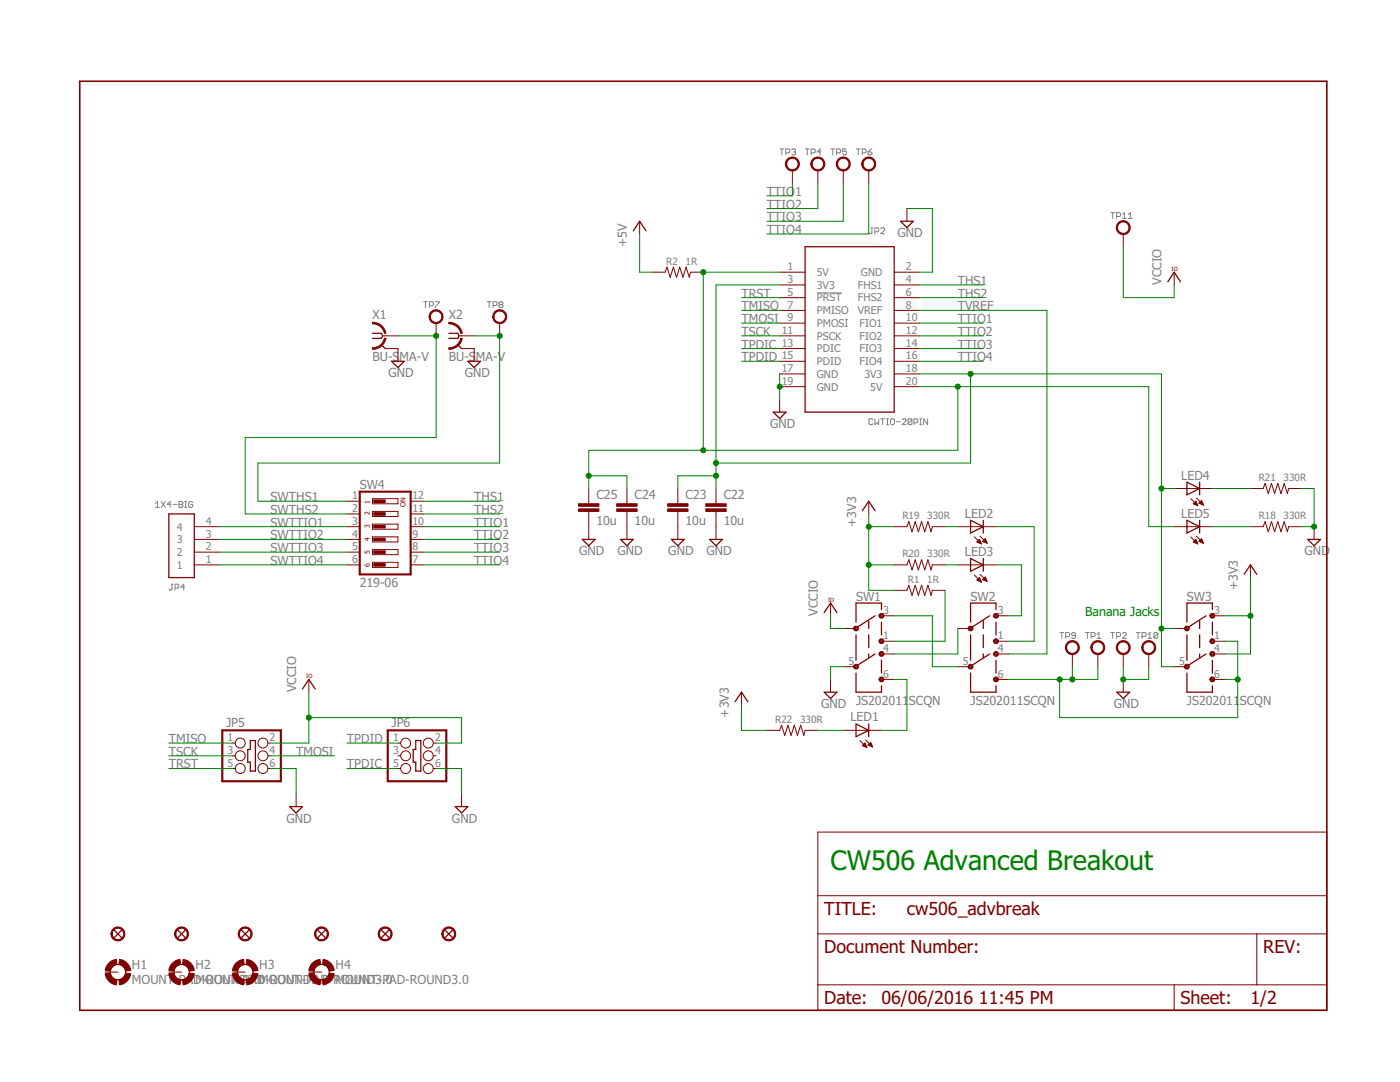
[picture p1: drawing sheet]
<svg xmlns="http://www.w3.org/2000/svg" width="279mm" height="216mm" viewBox="0 0 279 216" stroke-linecap="round" stroke-linejoin="round" font-family="sans-serif">
<g fill="none" stroke="#808080" stroke-width=".2">
<path d="M155.6 29.7h.8M156 29.7v1.2M156.8 30.5h.6l.2-.2v-.4l-.2-.2h-.6v1.2M158 29.9l.2-.2h.4l.2 .2-.2 .4M158.4 30.3h.2M158.6 30.3l.2 .2-.2 .4h-.4l-.2-.2M160.7 29.7h.8M161.1 29.7v1.2M161.9 30.5h.6l.2-.2v-.4l-.2-.2h-.6v1.2M163.9 30.3h-.8l.6-.6v1.2M165.8 29.7h.8M166.2 29.7v1.2"/>
<path d="M167 30.5h.6l.1-.2v-.4l-.1-.2h-.6v1.2M168.9 29.7h-.8v.6l.4-.2 .4 .2v.4l-.2 .2h-.4l-.2-.2M170.9 29.7h.8M171.3 29.7v1.2M172.1 30.5h.5l.2-.2v-.4l-.2-.2h-.5v1.2M173.2 30.3h.6l.2 .4-.2 .2h-.4l-.2-.2zM174 29.7l-.8 .6M163 58.4h5M173.8 45.5h.4M174 45.5v.9l-.2 .2-.4-.2M174.6 46.2h.6l.2-.1v-.4l-.2-.2h-.6v1.1M175.8 45.7l.2-.2h.3l.3 .2v.2l-.8 .7h.8"/>
<path d="M221.7 42.4h.8M222.1 42.4v1.2M222.8 43.2h.6l.2-.2v-.4l-.2-.2h-.6v1.2M224 42.8l.4-.4v1.2M224 43.6h.8M225.2 43.6h.8M225.2 42.8l.4-.4v1.2M84.5 60.2h.8M84.9 60.2v1.2M85.7 61h.6l.2-.2v-.4l-.2-.2h-.6v1.2M86.9 60.2h.8v.2l-.8 .8v.2M97.2 60.2h.8"/>
<path d="M97.6 60.2v1.2M98.4 61h.6l.2-.2v-.4l-.2-.2h-.6v1.2M99.8 60.8l-.2-.2 .2-.4h.4l.2 .2-.2 .4M99.8 60.8l-.2 .2 .2 .4h.4l.2-.2-.2-.4M99.8 60.8h.4M174.2 83.8l-.2-.2h-.4l-.2 .2v.7l.2 .2h.4l.2-.2M174.6 83.6v1.1l.4-.4 .4 .4v-1.1M175.8 83.6h.8M176.1 83.6v1.1M176.9 83.6h.4M176.9 84.7h.4M177.1 83.6v1.1"/>
<path d="M177.9 83.6h.4l.2 .2v.7l-.2 .2h-.4l-.2-.2v-.7zM178.9 84.1h.8M180 83.8l.3-.2h.3l.2 .2v.1l-.8 .8h.8M182 83.8l-.2-.2h-.4l-.2 .2v.7M182 83.8v.7l-.2 .2h-.4l-.2-.2M182 83.8l-.8 .7M182.4 84.3h.6l.2-.2v-.3l-.2-.2h-.6v1.1M183.6 83.6h.4M183.6 84.7h.4M183.7 83.6v1.1M185.1 83.6v1.1l-.8-1.1v1.1M31 100.5l.4-.4v1.1"/>
<path d="M31 101.2h.8M32.2 100.1l.8 1.1M33 100.1l-.8 1.1M34.1 100.6h-.7l.6-.5v1.1M34.1 116.6h.4M34.3 116.6v.9l-.2 .3-.4-.3M34.5 100.6h.8M34.9 117.3h.6l.2-.1v-.4l-.2-.2h-.6v1.2M35.7 100.1h.6l.2 .2-.2 .3 .2 .4-.2 .2h-.6zM35.7 100.6h.6M36.9 101.2h.4M36.9 100.1h.4"/>
<path d="M36.9 117.2h-.8l.6-.6v1.2M37.1 100.1v1.1M38.4 100.3l-.2-.2h-.4l-.1 .2v.7l.1 .2h.4l.2-.2v-.4h-.4M211.5 126.2h.8M211.9 126.2v1.2M212.7 127h.6l.2-.2v-.4l-.2-.2h-.6v1.2M214.6 126.8h-.5l-.2-.2 .2-.4h.3l.2 .2v.8l-.2 .2h-.3l-.2-.2M216.6 126.2h.8M217 126.2v1.2M217.8 127h.6l.1-.2v-.4l-.1-.2h-.6v1.2M218.9 126.6l.4-.4v1.2M218.9 127.4h.8"/>
<path d="M221.7 126.2h.8M222.1 126.2v1.2M222.8 127h.6l.2-.2v-.4l-.2-.2h-.6v1.2M224 126.4l.2-.2h.4l.2 .2v.2l-.8 .8h.8M226.8 126.2h.7M227.1 126.2v1.2M227.9 127h.6l.2-.2v-.4l-.2-.2h-.6v1.2M229.1 127.4h.8M229.1 126.6l.4-.4v1.2M231.1 126.4l-.3-.2h-.3l-.2 .2v.8M231.1 126.4v.8l-.3 .2h-.3l-.2-.2M231.1 126.4l-.8 .8"/>
</g>
<path d="M15.9 16.2h248.9v185.4h-248.9z" fill="none" stroke="#800000" stroke-width=".32"/>
<g fill="none" stroke="#800000" stroke-width=".2">
<path d="M158.1 34v2.5M163.2 34v2.5M168.3 34v2.5M173.4 34v2.5M127.7 44.2v2.5M130.2 54.3h2.5l.4-1 .7 2 .6-2 .6 2 .7-2 .6 2 .6-2 .7 2 .2-1h2.6M155.6 54.3h5.1M155.6 56.9h5.1M155.6 59.4h5.1M178.5 54.3h5M178.5 56.9h5M178.5 59.4h5"/>
<path d="M181 41.6v2.6M224.2 46.7v2.5M234.3 54.3v2.6M76.4 67h3M76.9 69.6h2.5v2.5M87 64.5v2.5M91.6 67h3M92.1 69.6h2.5v2.5M99.7 64.5v2.5M155.6 61.9h5.1M155.6 64.5h5.1M155.6 67h5.1"/>
<path d="M155.6 69.6h5.1M155.6 72.1h5.1M155.6 74.6h5.1M155.6 77.2h5.1M155.6 79.7v2.5M178.5 61.9h5M178.5 64.5h5M178.5 67h5M178.5 69.6h5M178.5 72.1h5M178.5 74.6h5M178.5 77.2h5"/>
<path d="M74.3 99.5h5.1v1h-5.1zM117.5 97.5v3M125.1 97.5v3M135.3 97.5v3M142.9 97.5v3M234.3 97.5h7.7M237.6 99.5l1.4 1.4M238.8 99.4l1.4 1.4M239.8 99.9h.1M239.8 99.9l-.5 .5M239.8 99.9l.4 .9M249.6 97.5h2.5l.4-1 .6 2 .6-2 .7 2 .6-2 .7 2 .6-2 .6 2 .3-1h2.5"/>
<path d="M38.8 105.1h5.1M38.8 107.6h5.1M38.8 112.7h5.1M38.8 110.2h5.1M69.3 105.1h2.5M69.3 107.6h2.5M69.3 112.7h2.5M69.3 110.2h2.5M69.3 102.6h2.5M69.3 100h2.5M74.3 107.1h5.1v1h-5.1zM74.3 102h5.1v1.1h-5.1z"/>
<path d="M74.3 104.6h5.1v1h-5.1zM74.3 109.7h5.1v1h-5.1zM74.3 112.2h5.1v1h-5.1zM82 105.1h2.5M82 107.6h2.5M82 112.7h2.5M82 110.2h2.5M82 102.6h2.5M82 100h2.5M117.5 102v5.6M125.1 102v5.6M135.3 102v5.6"/>
<path d="M142.9 102v5.6M173.4 100v2.6M178.5 105.1h2.5l.4-1 .6 2 .6-2 .7 2 .6-2 .7 2 .6-2 .6 2 .3-1h2.5M178.5 112.7h2.5l.4-1 .6 2 .6-2 .7 2 .6-2 .7 2 .6-2 .6 2 .3-1h2.5M178.5 117.8h2.5l.4-1 .6 2 .6-2 .7 2 .6-2 .7 2 .6-2 .6 2 .3-1h2.5M191.2 105.1h7.6M191.2 112.7h7.6M194.5 107.1l1.4 1.4M194.5 114.7l1.4 1.4M195 108.1l.9 .4M195 108.1l.5-.5 .4 .9M195 115.8l.5-.5 .4 .8z"/>
<path d="M195 108.1h.7M195 115.7h.7M195.1 108h.5M195.1 115.8h.6M195.1 115.6h.5M195.2 108.2h.5M195.2 107.9h.4M195.3 115.5h.3M195.3 107.8h.2M195.4 115.4h.1M195.4 116h.4M195.5 108.4h.3"/>
<path d="M195.6 107l1.4 1.4M195.6 114.6l1.4 1.4M195.7 116.1h.1M195.7 108.5h.1M196.1 115.6l.5-.5 .4 .9zM196.1 108h.7M196.2 115.6h.6M196.3 107.9h.5M196.3 115.7h.6M196.3 115.5h.5M196.3 108.1h.6M196.4 107.8h.3"/>
<path d="M196.4 115.4h.3M196.5 107.6h.2M196.5 115.2h.2M196.6 115.8h.3M196.6 108.2h.3M196.6 107.5l-.5 .5 .9 .4M196.6 107.5l.4 .9M196.6 107.5h.1M196.8 116h.2M196.9 108.4h.1M234.3 105.1h7.7M237.6 107.1l1.4 1.4"/>
<path d="M238.1 100.5h.8M238.1 100.5l.9 .4M238.1 108.1l.6-.5 .3 .9zM238.2 108.1h.6M238.3 100.4h.5M238.3 108h.5M238.4 108.2h.5M238.4 100.3h.4M238.4 107.9h.3M238.4 100.6h.5M238.5 100.2h.2M238.5 107.8h.2"/>
<path d="M238.6 108.4h.4M238.6 100h.1M238.7 100l-.6 .5M238.7 100l.3 .9M238.7 100.8h.3M238.8 107l1.4 1.4M238.9 108.5h.1M239 100.9h.1M239.3 100.4h.7M239.3 100.4l.9 .4M239.3 108h.7M239.4 100.3h.5"/>
<path d="M239.4 107.9h.5M239.5 108.1h.6M239.5 100.2h.4M239.5 107.8h.4M239.5 100.5h.6M239.6 100h.2M239.7 107.6h.1M239.8 107.5h.1M239.8 108.2h.3M239.8 107.5l-.5 .5 .9 .4M239.8 107.5l.4 .9M239.8 100.6h.3"/>
<path d="M240.1 108.4h.1M240.1 100.8h.1M249.6 112.7v2.6M249.6 105.1h2.5l.4-1 .6 2 .6-2 .7 2 .6-2 .7 2 .6-2 .6 2 .3-1h2.5M262.3 105.1v2.5M61.6 135.6v2.5M148 138.1v2.6M165.8 120.3v2.6M165.8 135.6v2.5M168.3 125.4h2.5M168.3 133h2.5M175.9 122.9h2.6"/>
<path d="M175.9 128h2.6M175.9 135.6h2.6M175.9 130.5h2.6M191.2 125.4h2.5M191.2 133h2.5M198.8 122.9h2.5M198.8 128h2.5M198.8 135.6h2.5M198.8 130.5h2.5M214 130.5v2.5M219.1 130.5v2.5M224.2 130.5v2.5"/>
<path d="M224.2 135.6v2.5M229.3 130.5v2.5M234.3 125.4h2.6M234.3 133h2.6M242 122.9h2.5M242 128h2.5M242 135.6h2.5M242 130.5h2.5M46.4 148.3h.5M46.4 150.8h.5M46.4 153.4h.5M53.4 148.3h.6"/>
<path d="M53.4 150.8h.6M53.4 153.4h.6M59.1 158.4v2.6M79.4 148.3h.6M79.4 150.8h.6M79.4 153.4h.6M86.5 148.3h.5M86.5 150.8h.5M86.5 153.4h.5M92.1 158.4v2.6M153.1 145.7h2.5l.4-1 .6 2 .6-2 .7 2 .6-2 .7 2 .6-2 .6 2 .3-1h2.5M168.3 145.7h7.6"/>
<path d="M171.6 147.8l1.4 1.4M172.1 148.8l.9 .4M172.1 148.8h.7M172.2 148.6h.6M172.4 148.9h.5M172.4 148.5h.3M172.5 148.4h.2M172.6 148.3h.1M172.6 148.3l-.5 .5M172.6 148.3l.4 .9M172.6 149h.3M172.7 147.6l1.4 1.4"/>
<path d="M172.9 149.1h.1M173.2 148.6h.8M173.2 148.7l.9 .3M173.2 148.7l.6-.6 .3 .9M173.4 148.5h.5M173.5 148.4h.4M173.5 148.8h.5M173.6 148.3h.2M173.7 148.2h.1M173.8 148.9h.3M174.1 149h.1M163.2 166h101.6v35.6h-101.6z"/>
<path d="M163.2 178.7h101.6M21 194h2.5M33.7 194h2.5M46.4 194h2.5M61.6 194h2.6M163.2 186.4h101.6M163.2 196.5h101.6M234.3 196.5v5.1M250.8 186.4v10.1"/>
<circle cx="47.9" cy="150.8" r=".99"/>
<circle cx="47.9" cy="153.4" r=".99"/>
<circle cx="47.9" cy="148.3" r=".99"/>
<circle cx="52.5" cy="150.8" r=".99"/>
<circle cx="52.5" cy="148.3" r=".99"/>
<circle cx="52.5" cy="153.4" r=".99"/>
<circle cx="81" cy="150.8" r=".99"/>
<circle cx="81" cy="148.3" r=".99"/>
<circle cx="81" cy="153.4" r=".99"/>
<circle cx="85.5" cy="148.3" r=".99"/>
<circle cx="85.5" cy="150.8" r=".99"/>
<circle cx="85.5" cy="153.4" r=".99"/>
<circle cx="23.5" cy="194" r="1.52"/>
<circle cx="36.2" cy="194" r="1.52"/>
<circle cx="48.9" cy="194" r="1.52"/>
<circle cx="64.2" cy="194" r="1.52"/>
</g>
<g fill="#800000" stroke="#800000" stroke-width=".2">
<path d="M23.9 191.4a2.59 2.59 0 0 1 2.2 2.3l-1 .1-.5-.9-.9-.5z" fill-rule="evenodd"/>
<path d="M21.6 192.3l.6-.5 1-.4 .1 1-.8 .5-.5 .9-1-.1 .1-.7z" fill-rule="evenodd"/>
<path d="M21 194.3l1-.1 .2 .6a1.4 1.4 0 0 0 1.1 .7l-.1 1a2.52 2.52 0 0 1-2.2-2.2z" fill-rule="evenodd"/>
<path d="M23.7 195.5a1.51 1.51 0 0 0 1.4-1.3l1 .1a2.59 2.59 0 0 1-2.2 2.2z" fill-rule="evenodd"/>
<path d="M36.6 191.4a2.59 2.59 0 0 1 2.2 2.3l-1 .1-.5-.9-.9-.5z" fill-rule="evenodd"/>
<path d="M34.3 192.3l.6-.5 1-.4 .1 1-.6 .3a1.4 1.4 0 0 0-.7 1.1l-1-.1 .1-.7z" fill-rule="evenodd"/>
<path d="M33.7 194.3l1-.1a1.46 1.46 0 0 0 1.3 1.3l-.1 1a2.52 2.52 0 0 1-2.2-2.2z" fill-rule="evenodd"/>
<path d="M36.4 195.5a1.51 1.51 0 0 0 1.4-1.3l1 .1a2.59 2.59 0 0 1-2.2 2.2z" fill-rule="evenodd"/>
<path d="M49.3 191.4a2.59 2.59 0 0 1 2.2 2.3l-1 .1-.5-.9-.9-.5z" fill-rule="evenodd"/>
<path d="M47 192.3l.6-.5 1-.4 .1 1-.6 .3a1.4 1.4 0 0 0-.7 1.1l-1-.1 .1-.7z" fill-rule="evenodd"/>
<path d="M46.4 194.3l1-.1a1.46 1.46 0 0 0 1.3 1.3l-.1 1a2.48 2.48 0 0 1-2.2-2.2z" fill-rule="evenodd"/>
<path d="M49.1 195.5a1.51 1.51 0 0 0 1.4-1.3l1 .1a2.59 2.59 0 0 1-2.2 2.2z" fill-rule="evenodd"/>
<path d="M64.5 191.4a2.54 2.54 0 0 1 2.2 2.3l-1 .1-.4-.9-.9-.5z" fill-rule="evenodd"/>
<path d="M62.2 192.3l.7-.5 1-.4 .1 1-.6 .3a1.4 1.4 0 0 0-.7 1.1l-1.1-.1 .2-.7z" fill-rule="evenodd"/>
<path d="M61.6 194.3l1.1-.1a1.46 1.46 0 0 0 1.3 1.3l-.1 1a2.48 2.48 0 0 1-2.3-2.2z" fill-rule="evenodd"/>
<path d="M64.4 195.5a1.51 1.51 0 0 0 1.3-1.3l1 .1a2.53 2.53 0 0 1-2.2 2.2z" fill-rule="evenodd"/>
<path d="M170.5 125a.49 .49 0 0 1 .8 .2 .49 .49 0 0 1-.4 .7 .49 .49 0 0 1-.6-.5h.3a.24 .24 0 0 1 .3-.2 .24 .24 0 0 1 .1 .4 .24 .24 0 0 1-.4-.1l-.3-.1z" fill-rule="evenodd"/>
<path d="M175.6 122.5a.49 .49 0 0 1 .8 .2 .49 .49 0 0 1-.4 .7 .49 .49 0 0 1-.6-.5h.3a.24 .24 0 0 1 .3-.2 .24 .24 0 0 1 .1 .3 .24 .24 0 0 1-.4 0l-.3-.1z" fill-rule="evenodd"/>
<path d="M175.6 127.6a.49 .49 0 0 1 .8 .2 .49 .49 0 0 1-.4 .6 .49 .49 0 0 1-.6-.4h.3a.24 .24 0 0 1 .3-.3 .24 .24 0 0 1 .1 .4 .24 .24 0 0 1-.4 0l-.3-.1z" fill-rule="evenodd"/>
<path d="M175.6 130.1a.49 .49 0 0 1 .8 .2 .49 .49 0 0 1-.4 .7 .49 .49 0 0 1-.6-.5h.3a.24 .24 0 0 1 .3-.2 .24 .24 0 0 1 .1 .4 .24 .24 0 0 1-.4-.1l-.3-.1z" fill-rule="evenodd"/>
<path d="M175.6 135.2a.49 .49 0 0 1 .8 .2 .49 .49 0 0 1-.4 .7 .49 .49 0 0 1-.6-.5h.3a.24 .24 0 0 1 .3-.2 .24 .24 0 0 1 .1 .3 .24 .24 0 0 1-.4 0l-.3-.1z" fill-rule="evenodd"/>
<path d="M170.5 132.7a.49 .49 0 0 1 .8 .1 .49 .49 0 0 1-.4 .7 .49 .49 0 0 1-.6-.5h.3a.24 .24 0 0 1 .3-.2 .24 .24 0 0 1 .1 .4 .24 .24 0 0 1-.4-.1l-.3-.1z" fill-rule="evenodd"/>
<path d="M193.4 125a.49 .49 0 0 1 .7 .2 .49 .49 0 0 1-.3 .7 .49 .49 0 0 1-.6-.5h.3a.24 .24 0 0 1 .3-.2 .24 .24 0 0 1 .1 .4 .24 .24 0 0 1-.4-.1l-.3-.1z" fill-rule="evenodd"/>
<path d="M198.5 122.5a.49 .49 0 0 1 .7 .1 .49 .49 0 0 1-.3 .7 .49 .49 0 0 1-.6-.4h.2a.24 .24 0 0 1 .4-.2 .24 .24 0 0 1 0 .3 .24 .24 0 0 1-.3 0l-.3-.1z" fill-rule="evenodd"/>
<path d="M198.5 127.6a.49 .49 0 0 1 .7 .1 .49 .49 0 0 1-.3 .7 .49 .49 0 0 1-.6-.4h.2a.25 .25 0 0 1 .4-.3 .24 .24 0 0 1 0 .4 .24 .24 0 0 1-.3 0l-.3-.1z" fill-rule="evenodd"/>
<path d="M198.5 130.1a.49 .49 0 0 1 .7 .2 .49 .49 0 0 1-.3 .7 .49 .49 0 0 1-.6-.5h.2a.24 .24 0 0 1 .4-.2 .24 .24 0 0 1 0 .4 .24 .24 0 0 1-.3-.1l-.3-.1z" fill-rule="evenodd"/>
<path d="M198.5 135.2a.49 .49 0 0 1 .7 .1 .49 .49 0 0 1-.3 .7 .49 .49 0 0 1-.6-.4h.2a.24 .24 0 0 1 .4-.2 .24 .24 0 0 1 0 .3 .24 .24 0 0 1-.3 0l-.3-.1z" fill-rule="evenodd"/>
<path d="M193.4 132.7a.49 .49 0 0 1 .7 .1 .49 .49 0 0 1-.3 .7 .49 .49 0 0 1-.6-.5h.3a.24 .24 0 0 1 .3-.2 .24 .24 0 0 1 .1 .4 .24 .24 0 0 1-.4-.1l-.3-.1z" fill-rule="evenodd"/>
<path d="M218.1 128.3a1.39 1.39 0 0 1 2.2 .2 1.39 1.39 0 0 1-.8 2.1 1.39 1.39 0 0 1-1.8-1.4h.3a1.14 1.14 0 0 1 1.6-.9 1.14 1.14 0 0 1 .2 1.9 1.14 1.14 0 0 1-1.8-.7v-.3h-.3z" fill-rule="evenodd"/>
<path d="M223.2 128.3a1.39 1.39 0 0 1 2.2 .2 1.39 1.39 0 0 1-.9 2.1 1.39 1.39 0 0 1-1.7-1.4h.2a1.14 1.14 0 0 1 1.7-.9 1.14 1.14 0 0 1 .2 1.9 1.14 1.14 0 0 1-1.8-.7l-.1-.3h-.2z" fill-rule="evenodd"/>
<path d="M236.6 125a.48 .48 0 0 1 .7 .2 .48 .48 0 0 1-.3 .7 .48 .48 0 0 1-.6-.5h.2a.23 .23 0 0 1 .4-.2 .23 .23 0 0 1 0 .4 .23 .23 0 0 1-.3-.1l-.3-.1z" fill-rule="evenodd"/>
<path d="M241.6 122.5a.48 .48 0 0 1 .8 .1 .48 .48 0 0 1-.3 .7 .48 .48 0 0 1-.6-.4h.2a.23 .23 0 0 1 .3-.2 .23 .23 0 0 1 .1 .3 .23 .23 0 0 1-.4 0l-.2-.1z" fill-rule="evenodd"/>
<path d="M241.6 127.6a.48 .48 0 0 1 .8 .1 .48 .48 0 0 1-.3 .7 .48 .48 0 0 1-.6-.4h.2a.23 .23 0 0 1 .3-.2 .23 .23 0 0 1 .1 .3 .23 .23 0 0 1-.4 0l-.2-.1z" fill-rule="evenodd"/>
<path d="M241.6 130.1a.48 .48 0 0 1 .8 .2 .48 .48 0 0 1-.3 .6 .48 .48 0 0 1-.6-.4h.2a.23 .23 0 0 1 .3-.2 .23 .23 0 0 1 .1 .4 .23 .23 0 0 1-.4-.1l-.2-.1z" fill-rule="evenodd"/>
<path d="M241.6 135.2a.48 .48 0 0 1 .8 .1 .48 .48 0 0 1-.3 .7 .48 .48 0 0 1-.6-.4h.2a.23 .23 0 0 1 .3-.2 .23 .23 0 0 1 .1 .3 .23 .23 0 0 1-.4 0l-.2-.1z" fill-rule="evenodd"/>
<path d="M236.6 132.7a.48 .48 0 0 1 .7 .1 .48 .48 0 0 1-.3 .7 .48 .48 0 0 1-.6-.5h.2a.23 .23 0 0 1 .4-.2 .23 .23 0 0 1 0 .4 .23 .23 0 0 1-.3-.1l-.3-.1z" fill-rule="evenodd"/>
<path d="M157.1 31.8a1.39 1.39 0 0 1 2.2 .2 1.39 1.39 0 0 1-.8 2.1 1.39 1.39 0 0 1-1.8-1.4h.3a1.15 1.15 0 0 1 1.6-1.1 1.15 1.15 0 0 1 .3 2 1.15 1.15 0 0 1-1.9-.6v-.3h-.3z" fill-rule="evenodd"/>
<path d="M162.2 31.8a1.39 1.39 0 0 1 2.2 .2 1.39 1.39 0 0 1-.8 2.1 1.39 1.39 0 0 1-1.8-1.4h.3a1.15 1.15 0 0 1 1.6-1.1 1.15 1.15 0 0 1 .3 2 1.15 1.15 0 0 1-1.9-.6v-.3h-.3z" fill-rule="evenodd"/>
<path d="M167.3 31.8a1.39 1.39 0 0 1 2.2 .2 1.39 1.39 0 0 1-.8 2.1 1.39 1.39 0 0 1-1.8-1.4h.3a1.15 1.15 0 0 1 1.6-1.1 1.15 1.15 0 0 1 .3 2 1.15 1.15 0 0 1-1.9-.6v-.3h-.3z" fill-rule="evenodd"/>
<path d="M172.4 31.8a1.39 1.39 0 0 1 2.2 .2 1.39 1.39 0 0 1-.9 2.1 1.39 1.39 0 0 1-1.7-1.4h.2a1.15 1.15 0 0 1 1.6-1.1 1.15 1.15 0 0 1 .3 2 1.15 1.15 0 0 1-1.8-.6l-.1-.3h-.2z" fill-rule="evenodd"/>
<path d="M86 62.2a1.4 1.4 0 0 1 2.2 .2 1.4 1.4 0 0 1-.8 2.1 1.4 1.4 0 0 1-1.8-1.3h.3a1.14 1.14 0 0 1 1.7-1 1.14 1.14 0 0 1 .1 2 1.14 1.14 0 0 1-1.8-.7v-.3h-.3z" fill-rule="evenodd"/>
<path d="M98.7 62.2a1.4 1.4 0 0 1 2.2 .3 1.4 1.4 0 0 1-.8 2 1.4 1.4 0 0 1-1.8-1.3h.3a1.15 1.15 0 0 1 1.6-1.1 1.15 1.15 0 0 1 .3 1.9 1.15 1.15 0 0 1-1.9-.5v-.3h-.3z" fill-rule="evenodd"/>
<path d="M213 128.3a1.39 1.39 0 0 1 2.2 .2 1.39 1.39 0 0 1-.8 2.1 1.39 1.39 0 0 1-1.8-1.4h.3a1.14 1.14 0 0 1 1.6-.9 1.14 1.14 0 0 1 .2 1.9 1.14 1.14 0 0 1-1.8-.7v-.3h-.3z" fill-rule="evenodd"/>
<path d="M228.2 128.3a1.39 1.39 0 0 1 2.2 .2 1.39 1.39 0 0 1-.8 2.1 1.39 1.39 0 0 1-1.7-1.4h.2a1.14 1.14 0 0 1 1.7-.9 1.14 1.14 0 0 1 .1 1.9 1.14 1.14 0 0 1-1.8-.7v-.3h-.2z" fill-rule="evenodd"/>
<path d="M74.3 64.3a2.67 2.67 0 0 1 2.7 2.2h-.3a2.39 2.39 0 0 0-2.4-1.9z" fill-rule="evenodd"/>
<path d="M74.3 69.4a2.39 2.39 0 0 0 2.4-1.9h.3a2.69 2.69 0 0 1-2.7 2.2z" fill-rule="evenodd"/>
<path d="M89.6 64.3a2.67 2.67 0 0 1 2.7 2.2h-.4a2.35 2.35 0 0 0-2.3-1.9z" fill-rule="evenodd"/>
<path d="M89.6 69.4a2.35 2.35 0 0 0 2.3-1.9h.4a2.69 2.69 0 0 1-2.7 2.2z" fill-rule="evenodd"/>
<path d="M223.2 44.5a1.39 1.39 0 0 1 2.2 .2 1.39 1.39 0 0 1-.9 2.1 1.39 1.39 0 0 1-1.7-1.4h.2a1.14 1.14 0 0 1 1.7-.9 1.14 1.14 0 0 1 .2 1.9 1.14 1.14 0 0 1-1.8-.7l-.1-.3h-.2z" fill-rule="evenodd"/>
<path d="M22.5 185.4a1.39 1.39 0 0 1 2.2 .2 1.39 1.39 0 0 1-.8 2.1 1.39 1.39 0 0 1-1.8-1.3h.3a1.15 1.15 0 0 1 1.6-1.1 1.15 1.15 0 0 1 .3 1.9 1.15 1.15 0 0 1-1.9-.6v-.2h-.3z" fill-rule="evenodd"/>
<path d="M35.2 185.4a1.39 1.39 0 0 1 2.2 .2 1.39 1.39 0 0 1-.8 2.1 1.39 1.39 0 0 1-1.8-1.3h.3a1.14 1.14 0 0 1 1.6-1.1 1.14 1.14 0 0 1 .3 1.9 1.14 1.14 0 0 1-1.9-.6v-.2h-.3z" fill-rule="evenodd"/>
<path d="M47.9 185.4a1.39 1.39 0 0 1 2.2 .2 1.39 1.39 0 0 1-.8 2.1 1.39 1.39 0 0 1-1.8-1.3h.3a1.14 1.14 0 0 1 1.7-1 1.14 1.14 0 0 1 .1 1.9 1.14 1.14 0 0 1-1.8-.7v-.2h-.3z" fill-rule="evenodd"/>
<path d="M63.2 185.4a1.39 1.39 0 0 1 2.2 .2 1.39 1.39 0 0 1-.9 2.1 1.39 1.39 0 0 1-1.7-1.3h.2a1.14 1.14 0 0 1 1.7-1 1.14 1.14 0 0 1 .2 1.9 1.14 1.14 0 0 1-1.8-.7l-.1-.2h-.2z" fill-rule="evenodd"/>
<path d="M75.8 185.4a1.4 1.4 0 0 1 2.3 .2 1.4 1.4 0 0 1-.8 2.1 1.4 1.4 0 0 1-1.8-1.3h.2a1.14 1.14 0 0 1 1.7-1 1.14 1.14 0 0 1 .2 1.9 1.14 1.14 0 0 1-1.8-.7l-.1-.2h-.2z" fill-rule="evenodd"/>
<path d="M88.5 185.4a1.4 1.4 0 0 1 2.3 .2 1.4 1.4 0 0 1-.8 2.1 1.4 1.4 0 0 1-1.8-1.3h.2a1.14 1.14 0 0 1 1.7-1 1.14 1.14 0 0 1 .2 1.9 1.14 1.14 0 0 1-1.8-.7l-.1-.2h-.2z" fill-rule="evenodd"/>
</g>
<g fill="none" stroke="#800000" stroke-width=".25">
<path d="M126.4 46.1l1.3-1.9 1.2 1.9M160.7 49.2h17.8v33h-17.8zM179.7 44.2h2.6l-1.3 1.2zM233.1 56.2l1.2-1.9 1.3 1.9M74.3 66.5h1.8l.3 .5-.3 .5h-1.8M76.1 68.8l.8 .8M78.1 72.1h2.6l-1.3 1.2zM89.6 66.5h1.8l.2 .5-.2 .5h-1.8M91.4 68.8l.7 .8M93.4 72.1h2.5l-1.3 1.2zM154.3 82.2h2.6l-1.3 1.3zM236.9 96.2l2.5 1.3-2.5 1.2z"/>
<path d="M239.4 96.2v2.5M33.7 102.6h5.1v12.7h-5.1zM116.2 107.6h2.6l-1.3 1.3zM123.8 107.6h2.6l-1.3 1.3zM134 107.6h2.5l-1.2 1.3zM141.6 107.6h2.6l-1.3 1.3zM172.1 101.9l1.3-1.9 1.2 1.9M193.7 103.8l2.5 1.3-2.5 1.3zM193.7 111.4l2.5 1.3-2.5 1.3zM196.2 103.8v2.6M196.2 111.4v2.6M236.9 103.8l2.5 1.3-2.5 1.3z"/>
<path d="M239.4 103.8v2.6M248.3 114.6l1.3-1.9 1.2 1.9M261 107.6h2.5l-1.2 1.3zM60.4 137.5l1.2-1.9 1.3 1.9M164.5 138.1h2.5l-1.2 1.3zM164.5 122.2l1.3-1.9 1.2 1.9M170.8 134.3v3.8h5.1v-1.3M170.8 126.7v5.1M173.4 123.9v1.5M173.4 126.7v2.5M173.4 130.5v.8M174.6 122.9l-3.5 2.3"/>
<path d="M174.6 130.5l-3.5 2.3M175.9 121.6v-1.3h-5.1v3.8M175.9 124.1v2.6M175.9 131.8v2.5M193.7 134.3v3.8h5.1v-1.3M193.7 126.7v5.1M196.2 123.9v1.5M196.2 126.7v2.5M196.2 130.5v.8M197.5 122.9l-3.5 2.3M197.5 130.5l-3.5 2.3M198.8 121.6v-1.3h-5.1v3.8"/>
<path d="M198.8 124.1v2.6M198.8 131.8v2.5M222.9 138.1h2.5l-1.2 1.3zM236.9 134.3v3.8h5.1v-1.3M236.9 126.7v5.1M239.4 123.9v1.5M239.4 126.7v2.5M239.4 130.5v.8M240.7 122.9l-3.6 2.3M240.7 130.5l-3.6 2.3M242 121.6v-1.3h-5.1v3.8M242 124.1v2.6"/>
<path d="M242 131.8v2.5M50 147.8h1v6.1h-1v-1.8h-.6v-2.6h.6zM83 147.8h1v6.1h-1v-1.8h-.5v-2.6h.5zM146.7 140l1.3-1.9 1.2 1.9M170.8 144.5l2.6 1.2-2.6 1.3zM173.4 144.5v2.5M57.8 161h2.6l-1.3 1.2zM90.8 161h2.6l-1.3 1.2zM22.8 185.6l1.5 1.5M24.3 185.6l-1.5 1.5M35.5 185.6l1.5 1.5M37 185.6l-1.5 1.5"/>
<path d="M48.2 185.6l1.5 1.5M49.7 185.6l-1.5 1.5M63.4 185.6l1.5 1.5M64.9 185.6l-1.5 1.5M76.1 185.6l1.5 1.5M77.6 185.6l-1.5 1.5M88.8 185.6l1.5 1.5M90.3 185.6l-1.5 1.5"/>
</g>
<path d="M71.8 98.1h10.2v16.5h-10.2zM44.4 145.7h11.6v10.2h-11.6zM77.4 145.7h11.7v10.2h-11.7z" fill="none" stroke="#800000" stroke-width=".42"/>
<g fill="#800000" stroke="#800000" stroke-width=".2">
<path d="M74.6 99.8h2.3v.5h-2.3z"/>
<path d="M74.6 102.3h2.3v.5h-2.3z"/>
<path d="M74.6 104.8h2.3v.5h-2.3z"/>
<path d="M74.6 107.4h2.3v.5h-2.3z"/>
<path d="M74.6 109.9h2.3v.5h-2.3z"/>
<path d="M74.6 112.5h2.3v.5h-2.3z"/>
<path d="M140.9 101.5h4v.5h-4z"/>
<path d="M140.9 100.5h4v.5h-4z"/>
<path d="M133.2 101.5h4.1v.5h-4.1z"/>
<path d="M133.2 100.5h4.1v.5h-4.1z"/>
<path d="M123.1 101.5h4v.5h-4z"/>
<path d="M123.1 100.5h4v.5h-4z"/>
<path d="M115.5 101.5h4v.5h-4z"/>
<path d="M115.5 100.5h4v.5h-4z"/>
</g>
<g fill="none" stroke="#008000" stroke-width=".2">
<path d="M158.1 36.5v2.6h-5M163.2 36.5v5.1h-10.1M168.3 36.5v7.7h-15.2M173.4 36.5v10.2h-20.3M127.7 46.7v7.6h2.5M148 59.4h7.6M155.6 54.3h-15.2v35.6M155.6 56.9h-12.7v40.6M181 41.6h5.1v12.7h-2.6M183.5 56.9h12.7M183.5 59.4h12.7M224.2 49.2v10.2h10.1v-2.5"/>
<path d="M79.4 67h7.6v20.3h-38.1v15.3h20.4M94.6 67h5.1v25.4h-48.2v7.6h17.8M148 61.9h7.6M148 64.5h7.6M148 67h7.6M148 69.6h7.6M148 72.1h7.6M155.6 74.6v5.1M183.5 77.2h45.8v27.9h5M183.5 74.6h48.3v58.4h2.5M183.5 61.9h25.4v68.6h-7.6M183.5 64.5h12.7"/>
<path d="M183.5 67h12.7M183.5 69.6h12.7M183.5 72.1h12.7M191.2 77.2v12.7h-73.7v7.6M193.7 74.6v17.8h-50.8M117.5 94.9h7.6v2.6M142.9 94.9h-7.6v2.6M231.8 97.5h2.5M242 97.5h7.6M259.7 97.5h2.6v7.6h-2.6M43.9 105.1h25.4M43.9 112.7h25.4"/>
<path d="M43.9 107.6h25.4M43.9 110.2h25.4M84.5 105.1h15.2M84.5 112.7h15.2M84.5 100h15.2M84.5 102.6h15.2M84.5 107.6h15.2M84.5 110.2h15.2M173.4 105.1h5.1M173.4 102.6v15.2h5.1M173.4 112.7h5.1M188.6 105.1h2.6"/>
<path d="M188.6 117.8v10.2h-10.1M188.6 112.7h2.6M198.8 105.1h7.6v22.9h-5.1M198.8 112.7h5.1v10.2h-2.6M242 105.1h7.6M249.6 115.3v15.2h-5.1M61.6 138.1v10.2h-7.6M165.8 122.9v2.5h2.5M168.3 133h-2.5v2.6M178.5 135.6h2.5v10.1h-5.1M178.5 122.9h7.6v10.1h5.1M191.2 125.4v5.1h-12.7"/>
<path d="M214 133v2.6M219.1 133v2.6h-17.8M224.2 133v2.6h5.1v-2.6M231.8 125.4h2.5M244.5 135.6h2.5M244.5 122.9h5.1M244.5 128h2.5v15.2h-35.5v-7.6M33.7 153.4h12.7M33.7 148.3h12.7M33.7 150.8h12.7M54 153.4h5.1v5M54 150.8h12.7"/>
<path d="M61.6 143.2h30.5v5.1h-5.1M69.3 153.4h10.1M69.3 148.3h10.1M87 153.4h5.1v5M148 140.7v5h5.1M163.2 145.7h5.1"/>
</g>
<g fill="#008000" stroke="#008000" stroke-width=".2">
<circle cx="224.2" cy="135.6" r=".51"/>
<circle cx="155.6" cy="77.2" r=".51"/>
<circle cx="262.3" cy="105.1" r=".51"/>
<circle cx="247" cy="135.6" r=".51"/>
<circle cx="211.5" cy="135.6" r=".51"/>
<circle cx="214" cy="135.6" r=".51"/>
<circle cx="231.8" cy="125.4" r=".51"/>
<circle cx="231.8" cy="97.5" r=".51"/>
<circle cx="193.7" cy="74.6" r=".51"/>
<circle cx="142.9" cy="92.4" r=".51"/>
<circle cx="142.9" cy="94.9" r=".51"/>
<circle cx="249.6" cy="122.9" r=".51"/>
<circle cx="173.4" cy="105.1" r=".51"/>
<circle cx="173.4" cy="112.7" r=".51"/>
<circle cx="87" cy="67" r=".51"/>
<circle cx="99.7" cy="67" r=".51"/>
<circle cx="61.6" cy="143.2" r=".51"/>
<circle cx="140.4" cy="54.3" r=".51"/>
<circle cx="191.2" cy="77.2" r=".51"/>
<circle cx="140.4" cy="89.9" r=".51"/>
<circle cx="117.5" cy="94.9" r=".51"/>
</g>
<text font-size="5.4" fill="#008000" x="165.8" y="173.7">CW506 Advanced Breakout</text>
<g font-size="3.6" fill="#800000">
<text x="164.5" y="182.5">TITLE:</text>
<text x="181" y="182.5">cw506_advbreak</text>
<text x="164.5" y="190.2">Document Number:</text>
<text x="252.1" y="190.2">REV:</text>
<text x="164.5" y="200.3">Date:</text>
<text x="175.9" y="200.3">06/06/2016</text>
<text x="195.4" y="200.3">11:45 PM</text>
<text x="235.6" y="200.3">Sheet:</text>
<text x="249.6" y="200.3">1/2</text>
</g>
<g font-size="2.5" fill="#808080">
<text x="153.1" y="39.1">TTIO</text>
<text x="153.1" y="41.6">TTIO2</text>
<text x="158.7" y="39.1">1</text>
<text x="153.1" y="44.2">TTIO3</text>
<text x="153.1" y="46.7">TTIO4</text>
<text x="179.1" y="47.3">GND</text>
<text x="125.1" y="49.2" transform="rotate(-90 125.1 49.2)">+5V</text>
<text x="148" y="59.4">TRST</text>
<text x="191.2" y="56.8">THS1</text>
<text x="191.2" y="59.4">THS2</text>
<text x="231.8" y="56.8" transform="rotate(-90 231.8 56.8)">VCCIO</text>
<text x="74.3" y="63.7">X1</text>
<text x="89.6" y="63.7">X2</text>
<text x="148" y="61.9">TMISO</text>
<text x="148" y="64.5">TMOSI</text>
<text x="191.2" y="61.9">TVREF</text>
<text x="191.2" y="64.5">TTIO1</text>
<text x="148" y="67">TSCK</text>
<text x="148" y="69.5">TPDIC</text>
<text x="191.2" y="67">TTIO2</text>
<text x="191.2" y="69.5">TTIO3</text>
<text x="74.3" y="72.1">BU-S</text>
<text x="77.5" y="75.3">GND</text>
<text x="79.7" y="72.1">MA-V</text>
<text x="89.6" y="72.1">BU-S</text>
<text x="92.7" y="75.3">GND</text>
<text x="95" y="72.1">MA-V</text>
<text x="148" y="72.1">TPDID</text>
<text x="191.2" y="72.1">TTIO4</text>
<text x="153.7" y="85.4">GND</text>
<text x="235.7" y="95.7">LED4</text>
<text x="54" y="100">SWTHS1</text>
<text x="71.8" y="97.5">SW4</text>
<text x="94.6" y="100">THS1</text>
<text x="119" y="99.6">C25</text>
<text x="126.6" y="99.6">C24</text>
<text x="136.8" y="99.6">C23</text>
<text x="144.4" y="99.6">C22</text>
<text x="54" y="102.6">SWTHS2</text>
<text x="54" y="107.6">SWTTIO2</text>
<text x="54" y="105.1">SWTTIO1</text>
<text x="94.6" y="102.6">THS2</text>
<text x="94.6" y="105.1">TTIO1</text>
<text x="94.6" y="107.6">TTIO2</text>
<text x="119" y="104.7">10u</text>
<text x="126.6" y="104.7">10u</text>
<text x="136.8" y="104.7">10u</text>
<text x="144.4" y="104.7">10u</text>
<text x="170.8" y="105.1" transform="rotate(-90 170.8 105.1)">+3V3</text>
<text x="192.6" y="103.3">LED2</text>
<text x="235.7" y="103.3">LED5</text>
<text x="54" y="112.7">SWTTIO4</text>
<text x="54" y="110.2">SWTTIO3</text>
<text x="94.6" y="110.2">TTIO3</text>
<text x="94.6" y="112.7">TTIO4</text>
<text x="115.6" y="110.8">GND</text>
<text x="123.2" y="110.8">GND</text>
<text x="133.4" y="110.8">GND</text>
<text x="141" y="110.8">GND</text>
<text x="192.6" y="110.9">LED3</text>
<text x="260.4" y="110.8">GND</text>
<text x="71.8" y="117.2">219-06</text>
<text x="170.8" y="119.8">SW1</text>
<text x="193.7" y="119.8">SW2</text>
<text x="236.9" y="119.8">SW3</text>
<text x="247" y="117.8" transform="rotate(-90 247 117.8)">+3V3</text>
<text x="163.2" y="122.9" transform="rotate(-90 163.2 122.9)">VCCIO</text>
<text x="59.1" y="138.1" transform="rotate(-90 59.1 138.1)">VCCIO</text>
<text x="145.4" y="143.2" transform="rotate(-90 145.4 143.2)">+3V3</text>
<text x="163.9" y="141.3">GND</text>
<text x="169.7" y="143.9">LED1</text>
<text x="170.8" y="140.6">JS202011</text>
<text x="181.4" y="140.6">SCQN</text>
<text x="193.7" y="140.6">JS202011SCQN</text>
<text x="222.3" y="141.3">GND</text>
<text x="236.9" y="140.6">JS202011</text>
<text x="247.4" y="140.6">SCQN</text>
<text x="33.7" y="148.3">TMISO</text>
<text x="45.1" y="145.1">JP5</text>
<text x="69.2" y="148.3">TPDID</text>
<text x="78.1" y="145.1">JP6</text>
<text x="33.7" y="153.3">TRST</text>
<text x="33.7" y="150.8">TSCK</text>
<text x="59.1" y="150.8">TMOSI</text>
<text x="69.2" y="153.3">TPDIC</text>
<text x="57.2" y="164.1">GND</text>
<text x="90.2" y="164.1">GND</text>
<text x="26.3" y="196.4">MOUNT-PAD-ROUND3.0</text>
<text x="26.3" y="193.4">H1</text>
<text x="39" y="196.4">MOUNT-PAD-ROUND3.0 MOUNT-PAD-ROUND3.0</text>
<text x="39" y="193.4">H2</text>
<text x="51.7" y="196.4">MOUNT-PAD-ROUND3.0</text>
<text x="51.7" y="193.4">H3</text>
<text x="67" y="193.4">H4</text>
</g>
<text font-size="2.5" fill="#008000" x="216.5" y="122.9">Banana Jacks</text>
<g font-size="2.1" fill="#808080">
<text x="157.2" y="54">1</text>
<text x="180.8" y="54">2</text>
<text x="157.2" y="56.5">3</text>
<text x="157.2" y="59">5</text>
<text x="163" y="55.1">5V</text>
<text x="163" y="57.6">3V3</text>
<text x="171.2" y="57.6">FHS1</text>
<text x="171.8" y="55.1">GND</text>
<text x="180.8" y="56.5">4</text>
<text x="180.8" y="59">6</text>
<text x="157.2" y="61.6">7</text>
<text x="157.2" y="64.1">9</text>
<text x="163" y="60.1">PRST</text>
<text x="163" y="62.7">PMISO</text>
<text x="163" y="65.2">PMOSI</text>
<text x="171.2" y="62.7">VREF</text>
<text x="171.2" y="60.1">FHS2</text>
<text x="171.5" y="65.2">FIO1</text>
<text x="180.8" y="61.6">8</text>
<text x="180.8" y="64.1">10</text>
<text x="156" y="66.6">11</text>
<text x="156" y="69.2">13</text>
<text x="156" y="71.7">15</text>
<text x="163" y="67.8">PSCK</text>
<text x="163" y="70.3">PDIC</text>
<text x="171.5" y="67.8">FIO2</text>
<text x="171.5" y="70.3">FIO3</text>
<text x="180.8" y="66.6">12</text>
<text x="180.8" y="69.2">14</text>
<text x="180.8" y="71.7">16</text>
<text x="156" y="74.3">17</text>
<text x="156" y="76.8">19</text>
<text x="163" y="72.8">PDID</text>
<text x="163" y="75.4">GND</text>
<text x="163" y="77.9">GND</text>
<text x="171.5" y="72.8">FIO4</text>
<text x="172.5" y="75.4">3V3</text>
<text x="173.7" y="77.9">5V</text>
<text x="180.8" y="74.3">18</text>
<text x="180.8" y="76.8">20</text>
<text x="70.3" y="99.7">1</text>
<text x="82.3" y="99.7">12</text>
<text x="35.3" y="105.9">4</text>
<text x="41.1" y="107.3">3</text>
<text x="41.1" y="104.7">4</text>
<text x="70.3" y="102.2">2</text>
<text x="70.3" y="104.7">3</text>
<text x="70.3" y="107.3">4</text>
<text x="82.3" y="107.3">9</text>
<text x="82.3" y="104.7">10</text>
<text x="82.3" y="102.2">11</text>
<text x="35.3" y="113.5">1</text>
<text x="35.3" y="110.9">2</text>
<text x="35.3" y="108.4">3</text>
<text x="41.1" y="112.4">1</text>
<text x="41.1" y="109.8">2</text>
<text x="70.3" y="109.8">5</text>
<text x="70.3" y="112.4">6</text>
<text x="82.3" y="112.4">7</text>
<text x="82.3" y="109.8">8</text>
<text x="176.3" y="122.5">3</text>
<text x="199.1" y="122.5">3</text>
<text x="242.3" y="122.5">3</text>
<text x="176.3" y="127.6">1</text>
<text x="176.3" y="130.1">4</text>
<text x="199.1" y="127.6">1</text>
<text x="199.1" y="130.1">4</text>
<text x="242.3" y="127.6">1</text>
<text x="242.3" y="130.1">4</text>
<text x="169.3" y="132.7">5</text>
<text x="176.3" y="135.2">6</text>
<text x="192.2" y="132.7">5</text>
<text x="199.1" y="135.2">6</text>
<text x="235.3" y="132.7">5</text>
<text x="242.3" y="135.2">6</text>
<text x="45.4" y="147.9">1</text>
<text x="53.8" y="147.9">2</text>
<text x="78.4" y="147.9">1</text>
<text x="86.8" y="147.9">2</text>
<text x="45.4" y="150.4">3</text>
<text x="45.4" y="153">5</text>
<text x="53.8" y="150.4">4</text>
<text x="53.8" y="153">6</text>
<text x="78.4" y="150.4">3</text>
<text x="78.4" y="153">5</text>
<text x="86.8" y="150.4">4</text>
<text x="86.8" y="153">6</text>
</g>
<g font-size="2" fill="#808080">
<text x="132.9" y="52.8">R2</text>
<text x="136.8" y="52.8">1R</text>
<text x="251.2" y="96">R21</text>
<text x="256.2" y="96">330R</text>
<text x="180.1" y="103.6">R19</text>
<text x="185.1" y="103.6">330R</text>
<text x="251.2" y="103.6">R18</text>
<text x="256.2" y="103.6">330R</text>
<text x="180.1" y="111.2">R20</text>
<text x="185.1" y="111.2">330R</text>
<text x="181.2" y="116.3">R1</text>
<text x="185.1" y="116.3">1R</text>
<text x="154.7" y="144.2">R22</text>
<text x="159.7" y="144.2">330R</text>
</g>
<g font-size="1.4" fill="#800000">
<text x="73.8" y="100.5" transform="rotate(-90 73.8 100.5)">1</text>
<text x="80.9" y="101.2" transform="rotate(-90 80.9 101.2)">ON</text>
<text x="73.8" y="107.9" transform="rotate(-90 73.8 107.9)">4</text>
<text x="73.8" y="105.3" transform="rotate(-90 73.8 105.3)">3</text>
<text x="73.8" y="102.8" transform="rotate(-90 73.8 102.8)">2</text>
<text x="73.8" y="113.1" transform="rotate(-90 73.8 113.1)">6</text>
<text x="73.8" y="110.6" transform="rotate(-90 73.8 110.6)">5</text>
</g>
<g font-size="1.1" fill="#800000">
<text x="233.8" y="54.1">IO</text>
<text x="165.2" y="120.1">IO</text>
<text x="61.1" y="135.3">IO</text>
</g>
</svg>
